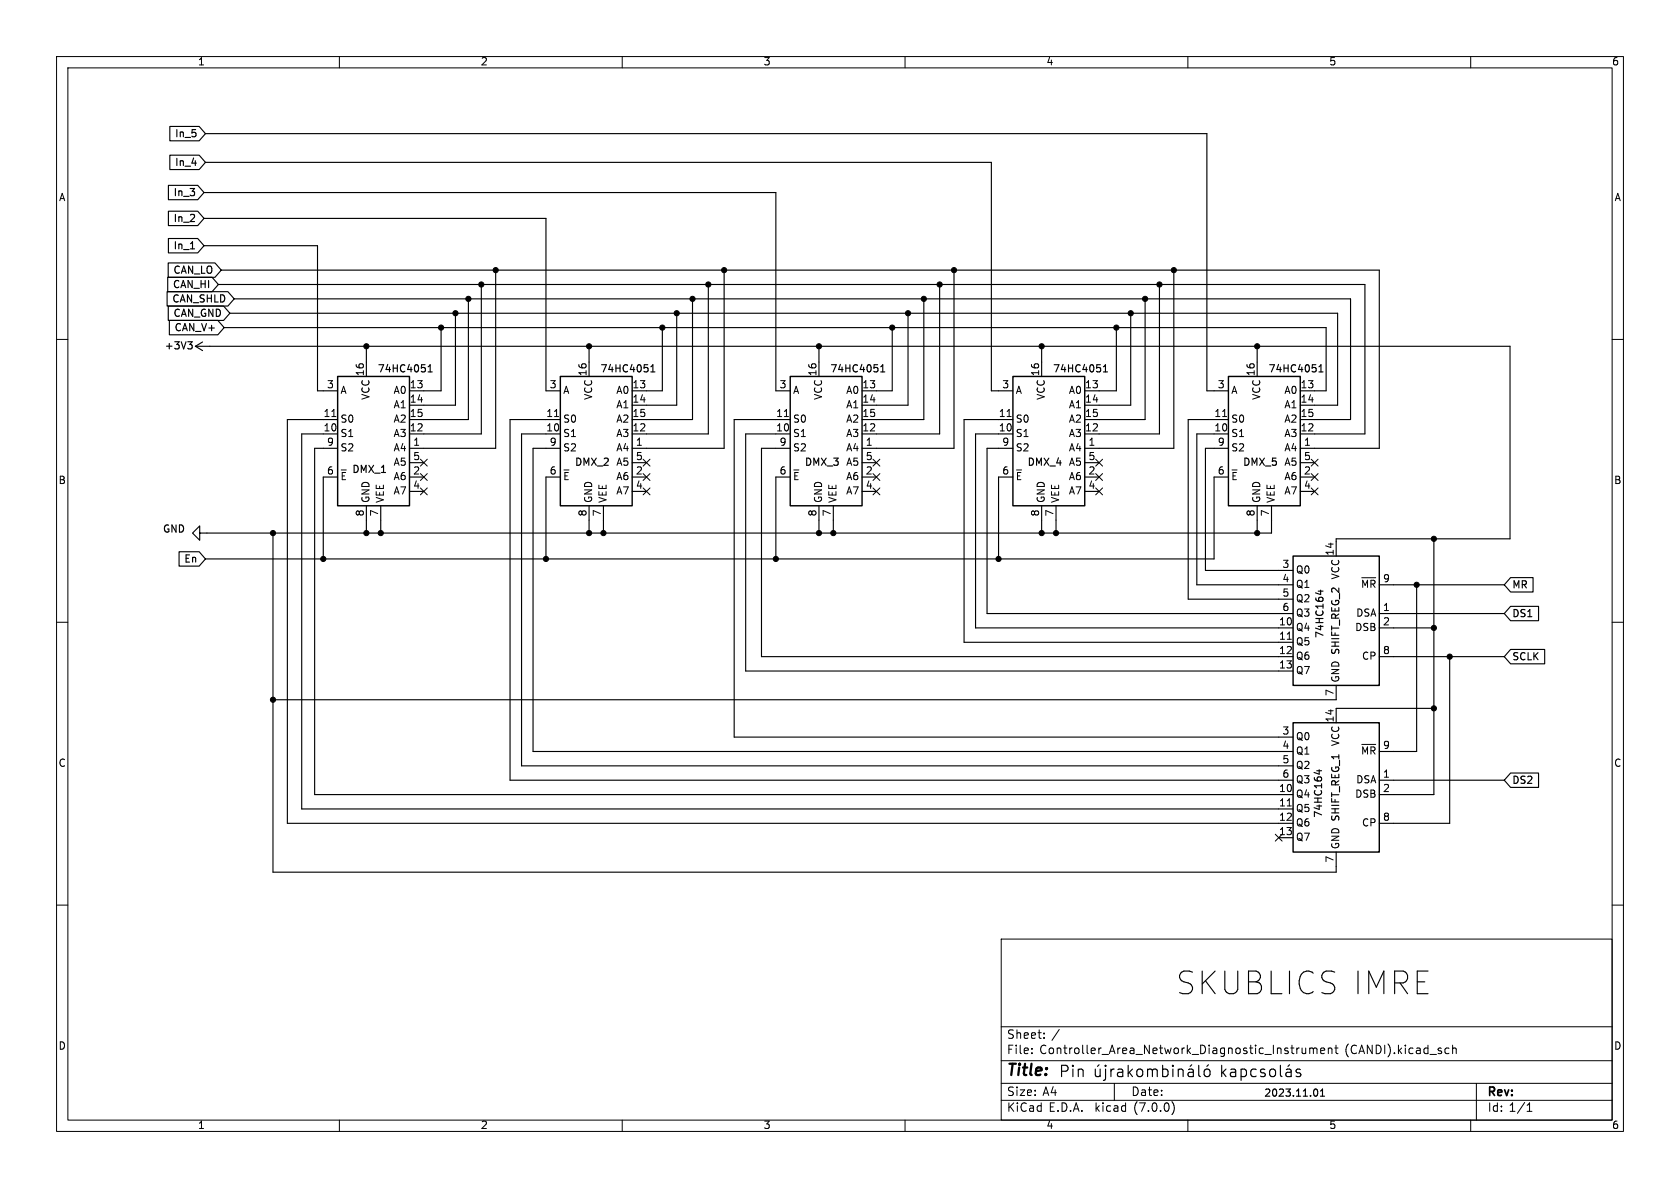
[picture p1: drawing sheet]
<svg xmlns="http://www.w3.org/2000/svg" width="297mm" height="210mm" viewBox="0 0 297 210" stroke-linecap="round" stroke-linejoin="round" font-family="sans-serif">
<g fill="none" stroke="#000" stroke-width=".18">
<path d="M10 10h277v190h-277zM12 12h273v186h-273zM60 10v2M110 10v2M160 10v2M210 10v2M260 10v2M10 60h2M285 60h2M58.7 73.6h.7M98 73.6h.8M138.7 73.6h.7"/>
<path d="M178 73.6h.8M216.1 73.6h.8M60.3 83.1h.9M60.5 84.1h.4M61.1 83.5h-.6v1.3h.6M74.3 81.2l1.2 1.2M74.3 83.7l1.2 1.2M74.3 86.3l1.2 1.2M75.5 81.2l-1.2 1.2M75.5 83.7l-1.2 1.2M75.5 86.3l-1.2 1.2M99.7 83.1h.9"/>
<path d="M99.9 84.1h.4M100.5 83.5h-.6v1.3h.6M113.7 86.3l1.2 1.2M113.7 83.7l1.2 1.2M113.7 81.2l1.2 1.2M114.9 86.3l-1.2 1.2M114.9 83.7l-1.2 1.2M114.9 81.2l-1.2 1.2M140.3 83.1h.9M140.5 84.1h.4M141.1 83.5h-.6v1.3h.6M154.3 81.2l1.2 1.2"/>
<path d="M154.3 86.3l1.2 1.2M154.3 83.7l1.2 1.2M155.5 81.2l-1.2 1.2M155.5 86.3l-1.2 1.2M155.5 83.7l-1.2 1.2M179.7 83.1h.9M179.9 84.1h.4M180.5 83.5h-.6v1.3h.6M193.7 86.3l1.2 1.2M193.7 83.7l1.2 1.2M193.7 81.2l1.2 1.2M194.9 86.3l-1.2 1.2"/>
<path d="M194.9 83.7l-1.2 1.2M194.9 81.2l-1.2 1.2M217.8 83.1h.9M218 84.1h.4M218.6 83.5h-.6v1.3h.6M231.8 83.7l1.2 1.2M231.8 86.3l1.2 1.2M231.8 81.2l1.2 1.2M233 83.7l-1.2 1.2M233 86.3l-1.2 1.2M233 81.2l-1.2 1.2M10 110h2"/>
<path d="M227.6 113h.7M240.7 102.1h2.5M240.9 103.8v-1.2l.4 .9 .5-.9v1.2M243.1 103l-.1-.4h-.6v1.2M285 110h2M240.7 131.6h2.5M240.9 133.3v-1.3l.4 .9 .5-.9v1.3M243.1 132.5l-.1-.4-.6-.1v1.3M10 160h2M225.5 147.5l1.2 1.2M226.7 147.5l-1.2 1.2M227.6 142.5h.7"/>
<path d="M285 160h2M177 166h108v32h-108zM60 198v2M110 198v2M160 198v2M177 194.5h108M177 191.5h108M177 187.5h108M177 181.5h108M182.4 186.1v.2M182.4 185.3v.2M184.6 183.4v.2"/>
<path d="M184.6 182.6v.2M197 191.5v3M207.2 194.7a1.72 1.72 0 0 1 0 2.3M210 198v2M230.2 185.3l.1 .9 .3 .1 .2-.2M230.8 185.3v1M231.5 185.4l.5-.1 .2 .2M231.5 185.3v1M232.2 185.5l.2-.2h.4v1M232.2 185.5v.8M233.5 185.8l.7-.2-.1-.3h-.4l-.2 .2v.7h.6M234.8 185.4l.2-.1h.4l.1 1"/>
<path d="M234.8 185.3v1M236 185.3h.5M236.2 184.8v1.2l.3 .3M256 185.3h.2M256.2 186.2l-.2 .1M256.8 185.4l.2-.1h.4v1M256.8 184.8v1.5M260 198v2M261 191.5v6.5M270 196.5h.8M270 195.4l.4-.4v1.5"/>
</g>
<path d="M59.7 66.5h12.7v22.9h-12.7zM99.1 66.5h12.7v22.9h-12.7zM139.7 66.5h12.7v22.9h-12.7zM179.1 66.5h12.7v22.9h-12.7zM217.2 66.5h12.7v22.9h-12.7zM228.6 98.3h15.2v22.9h-15.2zM228.6 127.8h15.2v22.8h-15.2z" fill="none" stroke="#000" stroke-width=".25"/>
<g fill="none" stroke="#000" stroke-width=".2">
<path d="M29.8 37.3h5.2l1.1 1.3-1.1 1.3h-5.2zM29.8 32.8h5.2l1.1 1.2-1.1 1.3h-5.2zM30 27.4h5.2l1.1 1.3-1.1 1.3h-5.2zM30 22.4h5.2l1.1 1.2-1.1 1.3h-5.2zM36.1 38.6h60.4v30.5h2.6M36.1 34h101.1v35.1h2.5M36.3 28.7h139v40.4h3.8M36.3 23.6h177.1v45.5h3.8M29.5 51.6h10.8l1.1 1.2-1.1 1.3h-10.8zM29.6 49h7.9l1.1 1.3-1.1 1.3h-7.9zM29.7 46.5h8.3l1.1 1.3-1.1 1.2h-8.3zM29.7 54.1h9.8l1.1 1.3-1.1 1.2h-9.8z"/>
<path d="M29.8 42.2h5.2l1.1 1.2-1.1 1.3h-5.2zM29.9 56.6h8.6l1.1 1.3-1.1 1.3h-8.6zM33.7 44h.7M36.1 43.4h20v25.7h3.6M38.6 50.3h202.7v26.4h-11.4M39.1 47.8h204.7v31.4h-13.9M39.6 57.9h194.8v11.2h-4.5M40.6 55.4h195.9v16.2h-6.6M41.4 52.8h197.4v21.4h-8.9M78 57.9v11.2h-5.6M80.5 55.4v16.2h-8.1M82.8 52.8v21.4h-10.4"/>
<path d="M85.1 50.3v26.4h-12.7M87.6 47.8v31.4h-15.2M117.1 57.9v11.2h-5.3M119.6 55.4v16.2h-7.8M122.4 52.8v21.4h-10.6M125.2 50.3v26.4h-13.4M128 47.8v31.4h-16.2M157.7 57.9v11.2h-5.3M160.5 55.4v16.2h-8.1M163.3 52.8v21.4h-10.9M166.1 50.3v26.4h-13.7M168.7 47.8v31.4h-16.3"/>
<path d="M197.4 57.9v11.2h-5.6M199.9 55.4v16.2h-8.1M202.4 52.8v21.4h-10.6M205 50.3v26.4h-13.2M207.5 47.8v31.4h-15.7M33.2 60.4h.8l-.4 .5M33.7 60.9l.3 .2v.3l-.3 .3M34.5 61.2h232.5v34.1h-30.8v3M34.5 61.2l1.3 .8M35.8 60.5l-1.3 .7M59.7 79.2h-4.1v61.3h173M59.7 76.7h-6.4v66.3h175.3"/>
<path d="M59.7 74.2h-8.9v71.3h177.8M64.8 61.2v5.3M75.7 65.7h.7M75.7 64.8l.4-.3v1.2M99.1 79.2h-4.9v53.6h134.4M99.1 76.7h-6.9v58.7h136.4M99.1 74.2h-8.9v63.7h138.4M104.1 61.2v5.3M115.1 65.7h.7M115.1 64.8l.3-.3v1.2M139.7 79.2h-5.1v36.9h94M139.7 76.7h-7.9v41.9h96.8"/>
<path d="M139.7 74.2h-9.9v56.1h98.8M144.8 61.2v5.3M155.7 65.7h.7M155.7 64.8l.4-.3v1.2M179.1 79.2h-4.6v29.3h54.1M179.1 76.7h-6.6v34.3h56.1M179.1 74.2h-8.7v39.3h58.2M184.1 61.2v5.3M195.1 65.7h.7M195.1 64.8l.3-.3v1.2M217.2 79.2h-4.1v21.6h15.5M217.2 76.7h-5.6v26.7h17"/>
<path d="M217.2 74.2h-7.1v31.7h18.5M222.2 61.2v5.3M233.2 65.7h.7M233.2 64.8l.3-.3v1.2M31.7 97.5h3.5l1.1 1.3-1.1 1.3h-3.5zM48.3 94.2v60h187.9v-3.6M59.7 84.3h-2.6v14.5M64.8 89.4v4.8M67.3 89.4v4.8M72.4 84.3h2.5M72.4 86.9h2.5M72.4 81.8h2.5"/>
<path d="M99.1 84.3h-2.6v14.5M104.1 89.4v4.8M106.7 89.4v4.8M111.8 84.3h2.5M111.8 86.9h2.5M111.8 81.8h2.5M139.7 84.3h-2.5v14.5M144.8 89.4v4.8M147.3 89.4v4.8M152.4 84.3h2.5M152.4 86.9h2.5M152.4 81.8h2.5"/>
<path d="M179.1 84.3h-2.6v14.5M184.1 89.4v4.8M186.7 89.4v4.8M191.8 84.3h2.5M191.8 86.9h2.5M191.8 81.8h2.5M217.2 84.3h-2.6v14.5h-178.3M222.2 89.4v4.8M224.8 89.4v4.8h-189.5v1.3l-1.3-1.3 1.3-1.2v1.2M229.9 84.3h2.5M229.9 86.9h2.5M229.9 81.8h2.5"/>
<path d="M253.5 95.3v45.2h-9.7M233 104.5h.9M233.5 104.3v.8l-.9-.3M243.8 108.5h22.1M243.8 111h9.7M243.8 116.1h22.1M243.8 103.4h22.1M250.4 103.4v29.4h-6.6M256.3 116.1v29.4h-12.5M267.1 114.8h6v2.5h-6l-1.2-1.2zM267.1 102.1h3.9v2.5h-3.9l-1.2-1.2zM267.1 107.2h4.9v2.5h-4.9l-1.2-1.2z"/>
<path d="M232.8 136.2h.8M233.2 136.1v.8l-.9-.4M236.2 121.2v2.5h-187.9M243.8 137.9h22.1M253.5 125.2h-17.3v2.6M267.1 136.7h4.9v2.5h-4.9l-1.2-1.3zM226.1 148.1h2.5M193.6 189l.1 1.2a.54 .54 0 0 0 .8-.1M194.3 188.2l-.3 .3M194.5 189v1.3M195.4 188.3v.2M195.4 189v1.7v.2l-.3 .1"/>
<path d="M195.4 188.3v.1v.1M195.4 188.3l.1 .1-.1 .1M196.4 189v1.3M197 189a.51 .51 0 0 0-.6 .4M197.6 189.1l.2-.1 .6 .1 .1 1.2M198.5 189.5l-.7 .1a.39 .39 0 0 0-.3 .3 .39 .39 0 0 0 .3 .4l.7-.1M199.4 188.3v2M199.6 189.6l.6 .7M200.2 189l-.8 .7M201.2 189.1a.54 .54 0 0 1 .8 .3v.5a.54 .54 0 0 1-.5 .4 .54 .54 0 0 1-.5-.4v-.5zM202.9 189.2a.5 .5 0 0 1 .8 .1M202.9 189v1.3"/>
<path d="M203.7 189.3l.3-.3 .5 .1 .1 1.2M203.7 189.3v1M205.5 189.1l.6-.1 .4 .4v.5l-.2 .3-.2 .1-.6-.1M205.5 188.3v2M207.4 188.3v.2M207.4 189v1.3M207.4 188.3l-.1 .1 .1 .1M207.4 188.3v.1v.1M208.3 189.2a.5 .5 0 0 1 .9 .1v1M208.3 189v1.3M210.1 189.1l.2-.1 .6 .1 .1 1.2M210.7 188.2l-.3 .3"/>
<path d="M211 189.5l-.7 .1a.39 .39 0 0 0-.3 .3 .39 .39 0 0 0 .3 .4l.7-.1M211.9 188.3v1.7l.3 .3M213 189.2a.54 .54 0 0 1 .5-.2 .54 .54 0 0 1 .4 .4v.5a.54 .54 0 0 1-.5 .4 .54 .54 0 0 1-.5-.4zM213.6 188.2l-.2 .3M216 188.3v2M216.2 189.6l.5 .7M216.7 189l-.7 .7M217.6 189.1l.2-.1 .6 .1 .1 1.2M218.5 189.5l-.7 .1a.39 .39 0 0 0-.3 .3 .39 .39 0 0 0 .3 .4l.7-.1M219.4 189.1l.6-.1 .4 .4v.5l-.2 .3-.2 .1-.6-.1M219.4 189v2M222.1 189.1l-.6-.1-.4 .4v.5l.2 .3 .2 .1 .6-.1"/>
<path d="M223.6 189.1l-.5-.1-.3 .3 .1 .3 .7 .1 .1 .2-.1 .3-.2 .1-.6-.1M224.6 189.1a.54 .54 0 0 1 .9 .3v.5a.54 .54 0 0 1-.5 .4 .54 .54 0 0 1-.5-.4v-.5zM226.4 188.3v1.7l.2 .3M227.4 189.1l.2-.1 .6 .1 .1 1.2M228 188.2l-.3 .3M228.3 189.5l-.7 .1a.39 .39 0 0 0-.3 .3 .39 .39 0 0 0 .3 .4l.7-.1M229.9 189.1l-.5-.1-.3 .3 .1 .3 .7 .1 .1 .2-.1 .3-.2 .1-.6-.1M232.5 192.5a.68 .68 0 0 1 .5 .6 .68 .68 0 0 1-.5 .7M233.4 193.8h.8M233.4 192.9l.4-.4v1.3"/>
</g>
<g fill="#000" stroke="#000" stroke-width=".18">
<circle cx="78" cy="57.9" r=".46"/>
<circle cx="80.5" cy="55.4" r=".46"/>
<circle cx="82.8" cy="52.8" r=".46"/>
<circle cx="85.1" cy="50.3" r=".46"/>
<circle cx="87.6" cy="47.8" r=".46"/>
<circle cx="117.1" cy="57.9" r=".46"/>
<circle cx="119.6" cy="55.4" r=".46"/>
<circle cx="122.4" cy="52.8" r=".46"/>
<circle cx="125.2" cy="50.3" r=".46"/>
<circle cx="128" cy="47.8" r=".46"/>
<circle cx="157.7" cy="57.9" r=".46"/>
<circle cx="160.5" cy="55.4" r=".46"/>
<circle cx="163.3" cy="52.8" r=".46"/>
<circle cx="166.1" cy="50.3" r=".46"/>
<circle cx="168.7" cy="47.8" r=".46"/>
<circle cx="197.4" cy="57.9" r=".46"/>
<circle cx="199.9" cy="55.4" r=".46"/>
<circle cx="202.4" cy="52.8" r=".46"/>
<circle cx="205" cy="50.3" r=".46"/>
<circle cx="207.5" cy="47.8" r=".46"/>
<circle cx="64.8" cy="61.2" r=".46"/>
<circle cx="104.1" cy="61.2" r=".46"/>
<circle cx="144.8" cy="61.2" r=".46"/>
<circle cx="184.1" cy="61.2" r=".46"/>
<circle cx="222.2" cy="61.2" r=".46"/>
<circle cx="48.3" cy="94.2" r=".46"/>
<circle cx="57.1" cy="98.8" r=".46"/>
<circle cx="64.8" cy="94.2" r=".46"/>
<circle cx="67.3" cy="94.2" r=".46"/>
<circle cx="96.5" cy="98.8" r=".46"/>
<circle cx="104.1" cy="94.2" r=".46"/>
<circle cx="106.7" cy="94.2" r=".46"/>
<circle cx="137.2" cy="98.8" r=".46"/>
<circle cx="144.8" cy="94.2" r=".46"/>
<circle cx="147.3" cy="94.2" r=".46"/>
<circle cx="176.5" cy="98.8" r=".46"/>
<circle cx="184.1" cy="94.2" r=".46"/>
<circle cx="186.7" cy="94.2" r=".46"/>
<circle cx="222.2" cy="94.2" r=".46"/>
<circle cx="253.5" cy="95.3" r=".46"/>
<circle cx="250.4" cy="103.4" r=".46"/>
<circle cx="253.5" cy="111" r=".46"/>
<circle cx="256.3" cy="116.1" r=".46"/>
<circle cx="48.3" cy="123.7" r=".46"/>
<circle cx="253.5" cy="125.2" r=".46"/>
</g>
<text font-size="5.6" x="207.8" y="176.5">SKUBLICS IMRE</text>
<g font-size="2.8">
<text x="178" y="190.8">Title:</text>
<text x="187.2" y="190.8">Pin</text>
</g>
<g font-size="2.1">
<text x="178" y="183.9">Sheet:</text>
<text x="185.9" y="183.9">/</text>
<text x="178" y="186.6">File:</text>
<text x="183.8" y="186.6">Controller_Area_Network_Diagnostic_Instrument</text>
<text x="237.7" y="186.6">(CANDI).kicad_sch</text>
<text x="178" y="196.8">KiCad</text>
<text x="178" y="194">Size:</text>
<text x="184.3" y="194">A4</text>
<text x="185.4" y="196.8">E.D.A.</text>
<text x="193.7" y="196.8">kicad</text>
<text x="200" y="194">Date:</text>
<text x="200.6" y="196.8">(7.0.0)</text>
<text x="263" y="194.2">Rev:</text>
<text x="263" y="196.8">Id: 1/1</text>
</g>
<g font-size="1.8">
<text x="35" y="11.8">1</text>
<text x="85" y="11.8">2</text>
<text x="135" y="11.8">3</text>
<text x="185" y="11.8">4</text>
<text x="235" y="11.8">5</text>
<text x="285" y="11.8">6</text>
<text x="30.7" y="29.7">In_4</text>
<text x="30.7" y="24.6">In_5</text>
<text x="10.4" y="35.8">A</text>
<text x="30.5" y="35">In_3</text>
<text x="285.4" y="35.8">A</text>
<text x="30.5" y="39.6">In_2</text>
<text x="30.5" y="44.4">In_1</text>
<text x="30.2" y="53.8">CAN_SHLD</text>
<text x="30.3" y="51.3">CAN_HI</text>
<text x="30.4" y="48.7">CAN_LO</text>
<text x="30.4" y="56.3">CAN_GND</text>
<text x="30.6" y="58.9">CAN_V+</text>
<text x="29" y="62.1">+3V3</text>
<text x="57.8" y="68.8">3</text>
<text x="60.2" y="69.9">A</text>
<text x="64.5" y="66.6" transform="rotate(-90 64.5 66.6)">16</text>
<text x="65.6" y="70.8" transform="rotate(-90 65.6 70.8)">VCC</text>
<text x="66.7" y="66.2">74HC4051</text>
<text x="69.5" y="69.9">A0</text>
<text x="72.4" y="68.8">13</text>
<text x="72.4" y="71.4">14</text>
<text x="97.1" y="68.8">3</text>
<text x="99.6" y="69.9">A</text>
<text x="103.9" y="66.6" transform="rotate(-90 103.9 66.6)">16</text>
<text x="105" y="70.8" transform="rotate(-90 105 70.8)">VCC</text>
<text x="106" y="66.2">74HC4051</text>
<text x="108.8" y="69.9">A0</text>
<text x="111.8" y="68.8">13</text>
<text x="111.8" y="71.4">14</text>
<text x="137.8" y="68.8">3</text>
<text x="140.2" y="69.9">A</text>
<text x="144.5" y="66.6" transform="rotate(-90 144.5 66.6)">16</text>
<text x="145.6" y="70.8" transform="rotate(-90 145.6 70.8)">VCC</text>
<text x="146.7" y="66.2">74HC4051</text>
<text x="149.5" y="69.9">A0</text>
<text x="152.4" y="68.8">13</text>
<text x="152.4" y="71.4">14</text>
<text x="177.1" y="68.8">3</text>
<text x="179.6" y="69.9">A</text>
<text x="183.9" y="66.6" transform="rotate(-90 183.9 66.6)">16</text>
<text x="185" y="70.8" transform="rotate(-90 185 70.8)">VCC</text>
<text x="186.1" y="66.2">74HC4051</text>
<text x="188.8" y="69.9">A0</text>
<text x="191.8" y="68.8">13</text>
<text x="191.8" y="71.4">14</text>
<text x="215.2" y="68.8">3</text>
<text x="217.7" y="69.9">A</text>
<text x="222" y="66.6" transform="rotate(-90 222 66.6)">16</text>
<text x="223.1" y="70.8" transform="rotate(-90 223.1 70.8)">VCC</text>
<text x="224.2" y="66.2">74HC4051</text>
<text x="226.9" y="69.9">A0</text>
<text x="229.9" y="68.8">13</text>
<text x="229.9" y="71.4">14</text>
<text x="57.1" y="76.5">10</text>
<text x="57.1" y="73.9">11</text>
<text x="60.2" y="77.5">S1</text>
<text x="60.2" y="75">S0</text>
<text x="69.5" y="77.5">A3</text>
<text x="69.5" y="72.5">A1</text>
<text x="69.5" y="75">A2</text>
<text x="72.4" y="76.5">12</text>
<text x="72.4" y="73.9">15</text>
<text x="96.5" y="76.5">10</text>
<text x="96.5" y="73.9">11</text>
<text x="99.6" y="77.5">S1</text>
<text x="99.6" y="75">S0</text>
<text x="108.8" y="77.5">A3</text>
<text x="108.8" y="72.5">A1</text>
<text x="108.8" y="75">A2</text>
<text x="111.8" y="76.5">12</text>
<text x="111.8" y="73.9">15</text>
<text x="137.2" y="76.5">10</text>
<text x="137.2" y="73.9">11</text>
<text x="140.2" y="77.5">S1</text>
<text x="140.2" y="75">S0</text>
<text x="149.5" y="77.5">A3</text>
<text x="149.5" y="72.5">A1</text>
<text x="149.5" y="75">A2</text>
<text x="152.4" y="76.5">12</text>
<text x="152.4" y="73.9">15</text>
<text x="176.5" y="76.5">10</text>
<text x="176.5" y="73.9">11</text>
<text x="179.6" y="77.5">S1</text>
<text x="179.6" y="75">S0</text>
<text x="188.8" y="77.5">A3</text>
<text x="188.8" y="72.5">A1</text>
<text x="188.8" y="75">A2</text>
<text x="191.8" y="76.5">12</text>
<text x="191.8" y="73.9">15</text>
<text x="214.6" y="76.5">10</text>
<text x="214.6" y="73.9">11</text>
<text x="217.7" y="77.5">S1</text>
<text x="217.7" y="75">S0</text>
<text x="226.9" y="77.5">A3</text>
<text x="226.9" y="72.5">A1</text>
<text x="226.9" y="75">A2</text>
<text x="229.9" y="76.5">12</text>
<text x="229.9" y="73.9">15</text>
<text x="57.8" y="79">9</text>
<text x="60.2" y="80.1">S2</text>
<text x="62.2" y="83.9">DMX_1</text>
<text x="69.5" y="80.1">A4</text>
<text x="69.5" y="82.6">A5</text>
<text x="73" y="79">1</text>
<text x="73" y="81.5">5</text>
<text x="97.1" y="79">9</text>
<text x="99.6" y="80.1">S2</text>
<text x="101.5" y="82.7">DMX_2</text>
<text x="108.8" y="80.1">A4</text>
<text x="108.8" y="82.6">A5</text>
<text x="112.4" y="79">1</text>
<text x="112.4" y="81.5">5</text>
<text x="137.8" y="79">9</text>
<text x="140.2" y="80.1">S2</text>
<text x="142.2" y="82.7">DMX_3</text>
<text x="149.5" y="80.1">A4</text>
<text x="149.5" y="82.6">A5</text>
<text x="153" y="79">1</text>
<text x="153" y="81.5">5</text>
<text x="177.1" y="79">9</text>
<text x="179.6" y="80.1">S2</text>
<text x="181.6" y="82.7">DMX_4</text>
<text x="188.8" y="80.1">A4</text>
<text x="188.8" y="82.6">A5</text>
<text x="192.4" y="79">1</text>
<text x="192.4" y="81.5">5</text>
<text x="215.2" y="79">9</text>
<text x="217.7" y="80.1">S2</text>
<text x="219.7" y="82.7">DMX_5</text>
<text x="226.9" y="80.1">A4</text>
<text x="226.9" y="82.6">A5</text>
<text x="230.5" y="79">1</text>
<text x="230.5" y="81.5">5</text>
<text x="10.3" y="85.8">B</text>
<text x="57.8" y="84.1">6</text>
<text x="65.6" y="88.9" transform="rotate(-90 65.6 88.9)">GND</text>
<text x="68.1" y="88.9" transform="rotate(-90 68.1 88.9)">VEE</text>
<text x="69.5" y="85.2">A6</text>
<text x="69.5" y="87.7">A7</text>
<text x="73" y="84.1">2</text>
<text x="73" y="86.6">4</text>
<text x="97.1" y="84.1">6</text>
<text x="105" y="88.9" transform="rotate(-90 105 88.9)">GND</text>
<text x="107.5" y="88.9" transform="rotate(-90 107.5 88.9)">VEE</text>
<text x="108.8" y="85.2">A6</text>
<text x="108.8" y="87.7">A7</text>
<text x="112.4" y="84.1">2</text>
<text x="112.4" y="86.6">4</text>
<text x="137.8" y="84.1">6</text>
<text x="145.6" y="88.9" transform="rotate(-90 145.6 88.9)">GND</text>
<text x="148.1" y="88.9" transform="rotate(-90 148.1 88.9)">VEE</text>
<text x="149.5" y="85.2">A6</text>
<text x="149.5" y="87.7">A7</text>
<text x="153" y="84.1">2</text>
<text x="153" y="86.6">4</text>
<text x="177.1" y="84.1">6</text>
<text x="185" y="88.9" transform="rotate(-90 185 88.9)">GND</text>
<text x="187.5" y="88.9" transform="rotate(-90 187.5 88.9)">VEE</text>
<text x="188.8" y="85.2">A6</text>
<text x="188.8" y="87.7">A7</text>
<text x="192.4" y="84.1">2</text>
<text x="192.4" y="86.6">4</text>
<text x="215.2" y="84.1">6</text>
<text x="223.1" y="88.9" transform="rotate(-90 223.1 88.9)">GND</text>
<text x="225.6" y="88.9" transform="rotate(-90 225.6 88.9)">VEE</text>
<text x="226.9" y="85.2">A6</text>
<text x="226.9" y="87.7">A7</text>
<text x="230.5" y="84.1">2</text>
<text x="230.5" y="86.6">4</text>
<text x="285.3" y="85.8">B</text>
<text x="28.7" y="94.5">GND</text>
<text x="64.5" y="91.3" transform="rotate(-90 64.5 91.3)">8</text>
<text x="67.1" y="91.3" transform="rotate(-90 67.1 91.3)">7</text>
<text x="103.9" y="91.3" transform="rotate(-90 103.9 91.3)">8</text>
<text x="106.4" y="91.3" transform="rotate(-90 106.4 91.3)">7</text>
<text x="144.5" y="91.3" transform="rotate(-90 144.5 91.3)">8</text>
<text x="147.1" y="91.3" transform="rotate(-90 147.1 91.3)">7</text>
<text x="183.9" y="91.3" transform="rotate(-90 183.9 91.3)">8</text>
<text x="186.4" y="91.3" transform="rotate(-90 186.4 91.3)">7</text>
<text x="222" y="91.3" transform="rotate(-90 222 91.3)">8</text>
<text x="224.5" y="91.3" transform="rotate(-90 224.5 91.3)">7</text>
<text x="32.3" y="99.8">En</text>
<text x="226.7" y="100.6">3</text>
<text x="229.1" y="101.7">Q0</text>
<text x="236" y="98.3" transform="rotate(-90 236 98.3)">14</text>
<text x="226.7" y="103.1">4</text>
<text x="226.7" y="105.7">5</text>
<text x="229.1" y="104.2">Q1</text>
<text x="229.1" y="106.7">Q2</text>
<text x="237" y="102.6" transform="rotate(-90 237 102.6)">VCC</text>
<text x="240.5" y="104.8">~{MR}</text>
<text x="244.4" y="103.1">9</text>
<text x="267.4" y="104.4">MR</text>
<text x="226.1" y="110.7">10</text>
<text x="226.1" y="113.3">11</text>
<text x="226.7" y="108.2">6</text>
<text x="229.1" y="111.8">Q4</text>
<text x="229.1" y="109.3">Q3</text>
<text x="234.3" y="112.9" transform="rotate(-90 234.3 112.9)">74HC164</text>
<text x="239.5" y="111.8">DSB</text>
<text x="239.6" y="109.3">DSA</text>
<text x="244.4" y="108.2">1</text>
<text x="244.4" y="110.7">2</text>
<text x="267.4" y="109.4">DS1</text>
<text x="226.1" y="115.8">12</text>
<text x="226.1" y="118.4">13</text>
<text x="229.1" y="114.4">Q5</text>
<text x="229.1" y="116.9">Q6</text>
<text x="229.1" y="119.4">Q7</text>
<text x="240.7" y="116.9">CP</text>
<text x="244.4" y="115.8">8</text>
<text x="267.4" y="117.1">SCLK</text>
<text x="236" y="123.1" transform="rotate(-90 236 123.1)">7</text>
<text x="237" y="120.7" transform="rotate(-90 237 120.7)">GND SHIFT_REG_2</text>
<text x="226.7" y="130">3</text>
<text x="229.1" y="131.1">Q0</text>
<text x="236" y="127.8" transform="rotate(-90 236 127.8)">14</text>
<text x="10.3" y="135.8">C</text>
<text x="226.7" y="132.6">4</text>
<text x="226.7" y="135.1">5</text>
<text x="226.7" y="137.7">6</text>
<text x="229.1" y="133.7">Q1</text>
<text x="229.1" y="136.2">Q2</text>
<text x="237" y="132" transform="rotate(-90 237 132)">VCC</text>
<text x="240.5" y="134.3">~{MR}</text>
<text x="244.4" y="137.7">1</text>
<text x="244.4" y="132.6">9</text>
<text x="285.3" y="135.8">C</text>
<text x="226.1" y="140.2">10</text>
<text x="226.1" y="142.7">11</text>
<text x="229.1" y="141.3">Q4</text>
<text x="229.1" y="143.8">Q5</text>
<text x="229.1" y="138.7">Q3</text>
<text x="239.5" y="141.3">DSB</text>
<text x="239.6" y="138.7">DSA</text>
<text x="244.4" y="140.2">2</text>
<text x="267.4" y="138.9">DS2</text>
<text x="226.1" y="145.3">12</text>
<text x="226.1" y="147.8">13</text>
<text x="229.1" y="146.4">Q6</text>
<text x="229.1" y="148.9">Q7</text>
<text x="234.1" y="144.7" transform="rotate(-90 234.1 144.7)">74HC164</text>
<text x="240.7" y="146.4">CP</text>
<text x="244.4" y="145.3">8</text>
<text x="236" y="152.6" transform="rotate(-90 236 152.6)">7</text>
<text x="237" y="150.1" transform="rotate(-90 237 150.1)">GND SHIFT_REG_1</text>
<text x="10.3" y="185.8">D</text>
<text x="285.3" y="185.8">D</text>
<text x="223.5" y="194.1">2023.11.01</text>
<text x="35" y="199.8">1</text>
<text x="85" y="199.8">2</text>
<text x="135" y="199.8">3</text>
<text x="185" y="199.8">4</text>
<text x="235" y="199.8">5</text>
<text x="285" y="199.8">6</text>
</g>
</svg>
